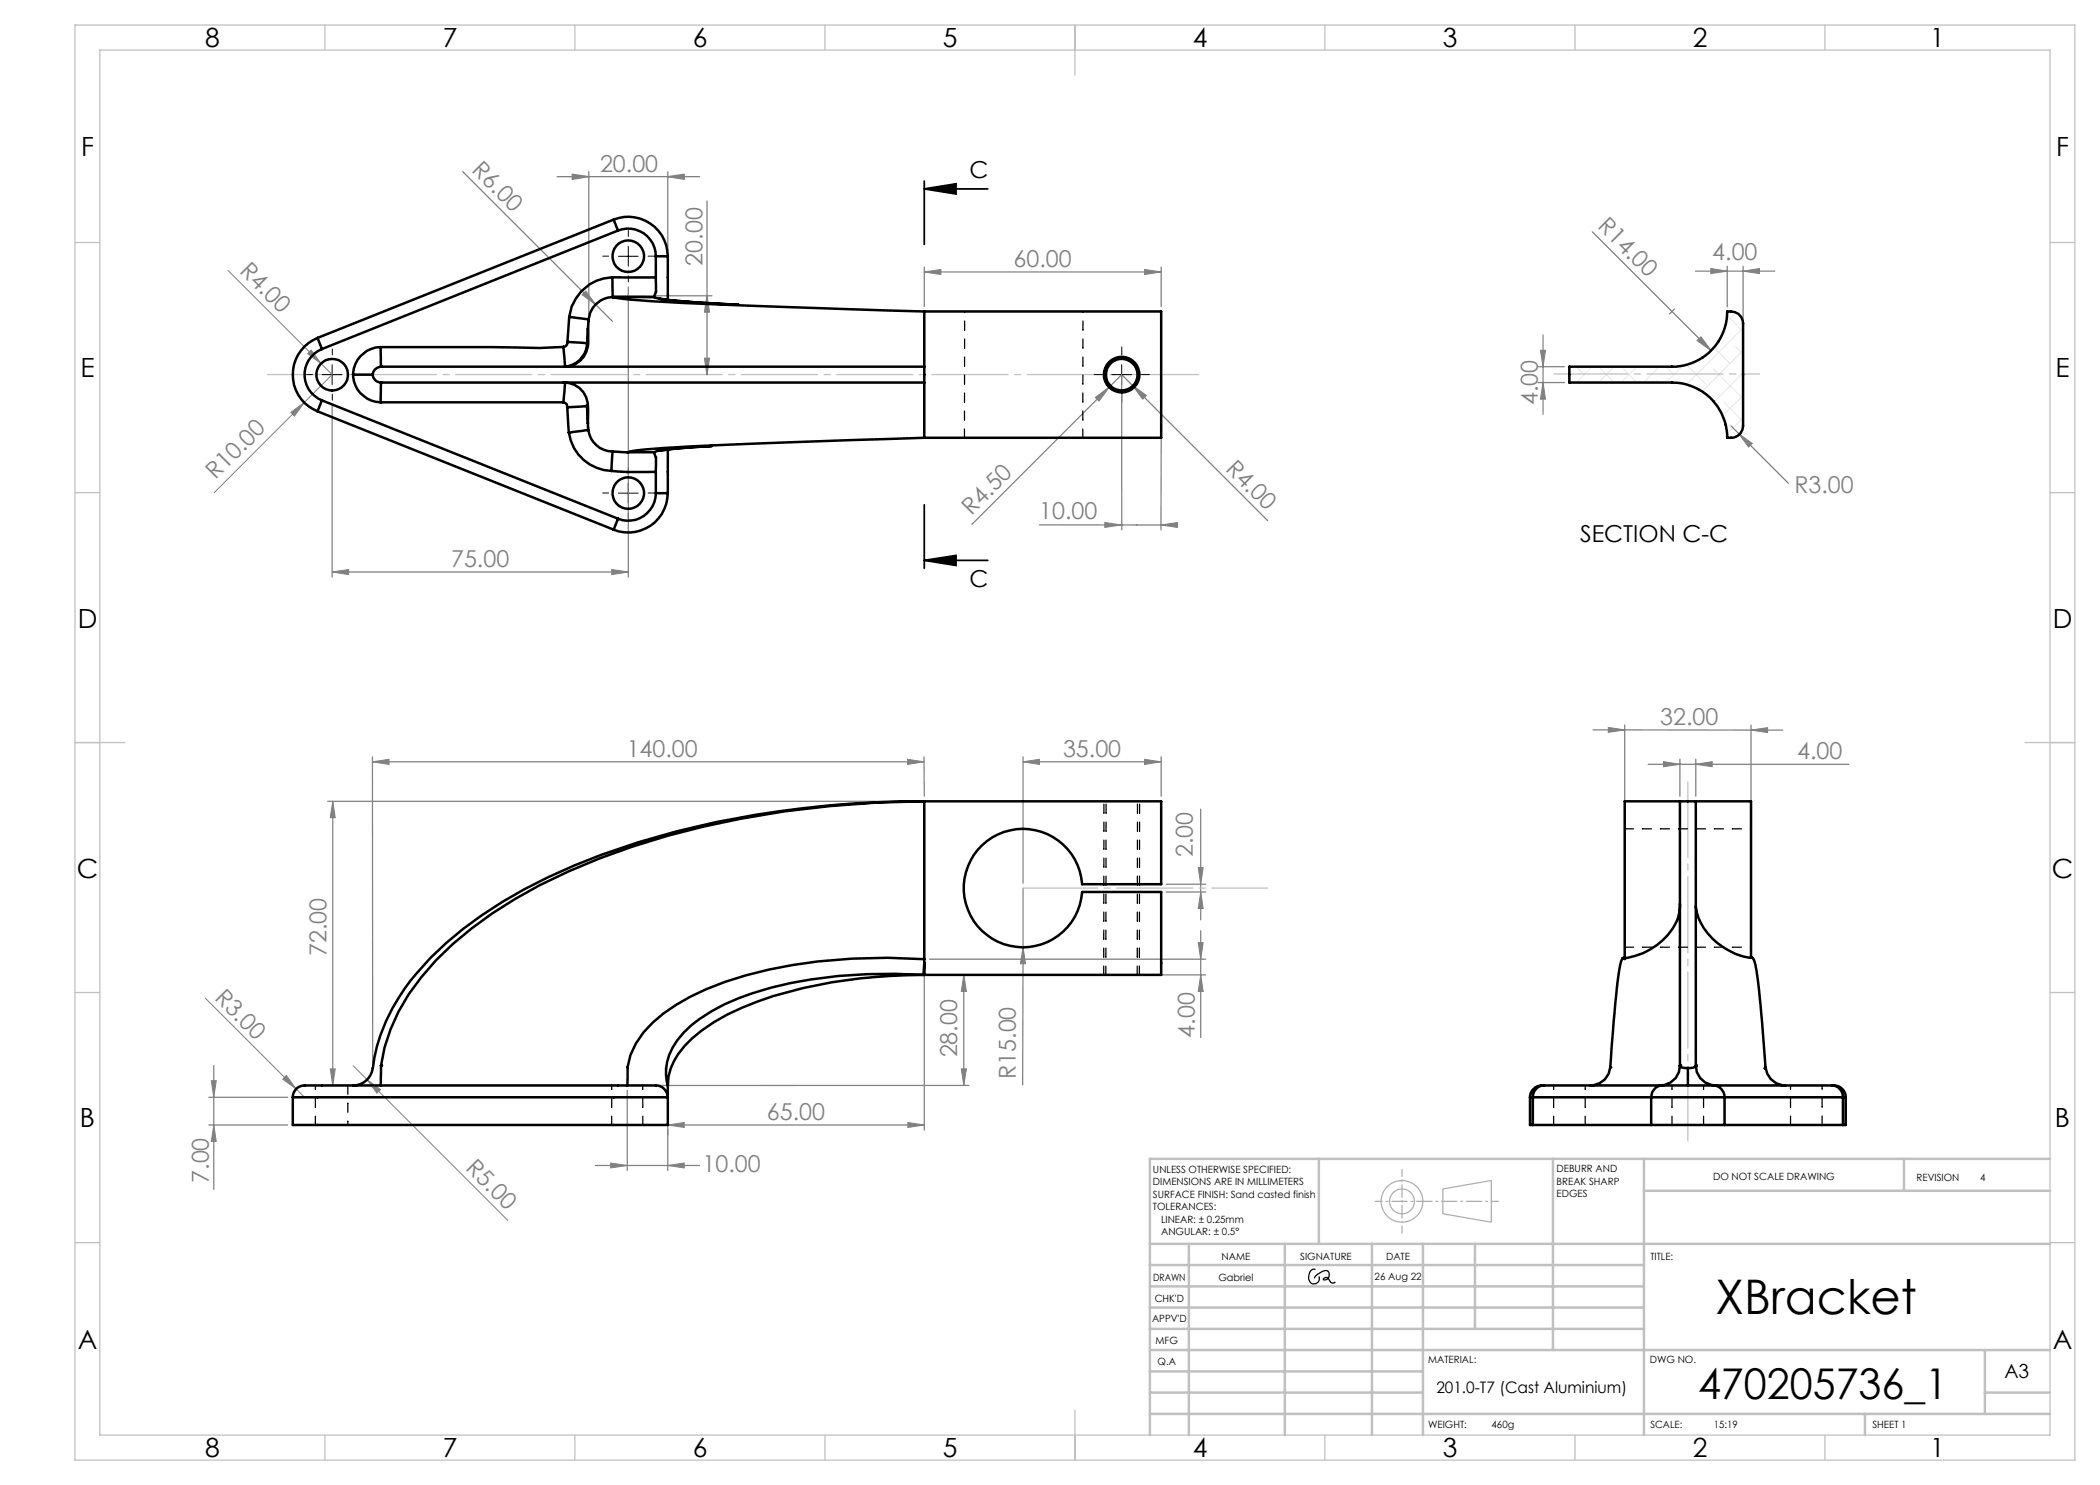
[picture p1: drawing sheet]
<svg xmlns="http://www.w3.org/2000/svg" width="420mm" height="297mm" viewBox="0 0 420 297" stroke-linecap="round" stroke-linejoin="round" font-family="sans-serif">
<!-- layer: Layer 1 -->
<path d="M53.5 74.9h186.6" fill="none" stroke="#c0c0c0" stroke-width=".25" stroke-dasharray="15.2 1.3 1.3 1.3" stroke-dashoffset=".5"/>
<path d="M219.1 79.5l2.7-2-2 2.7zM224.3 74.9l-29.9 30" fill="none" stroke="#808080" stroke-width=".25"/>
<path d="M219.1 79.5l2.7-2-2 2.7z" fill="#808080"/>
<path d="M224.3 74.9l29.2 29.2M226.6 77.1l2.6 2-.7 .7z" fill="none" stroke="#808080" stroke-width=".25"/>
<path d="M226.6 77.1l2.6 2-.7 .7z" fill="#808080"/>
<path d="M337.6 228.2v-71.8" fill="none" stroke="#c0c0c0" stroke-width=".25" stroke-dasharray="15.2 1.3 1.3 1.3" stroke-dashoffset=".5"/>
<path d="M184.9 37.8l6.3-1v2zM184.9 37.8h12.7M184.9 36.2v12.7M184.9 112.1l6.3-1v2zM184.9 101v12.7M184.9 112.1h12.7" fill="none" stroke="#000" stroke-width=".35"/>
<g fill="none" stroke="#808080" stroke-width=".25">
<path d="M92.5 34.3l30 30M111.4 35.3h28.5M114.4 34.8l3.4 .5-3.4 .6zM117.8 34.3v34.9M133.6 35.3l3.2-.5v1.1zM133.6 34.3v15.9M116.5 58.9l.7-.7 1.9 2.7zM122.6 59.2h19.8M125.7 57.4v58M141.4 59.2l.5 3.2h-1zM141.4 40.2v34.7M184.9 53.4v7.9"/>
<path d="M184.9 54.4h47.3M232.2 53.4v7.9M339.1 54.2h15.9M345.4 53.2v8.2M348.6 53.2v11.5M140.9 71.6h1l-.5 3.3zM307.6 73.3h5.3M307.6 76.5h5.3M308.6 67v15.9M66.4 81.1v34.3M66.4 114.4h59.3M74.5 152.4h110.3"/>
<path d="M74.5 151.4v61.2M184.8 151.4l.1 7.8M204.6 151.4v25.2M204.6 152.4h27.6M232.2 151.4v7.8M318.6 146h38M324.9 145v15.3M329.6 152.9h40.2M336 151.8v7.4M339.2 151.8v7.4M350.2 145v15.3M65.6 160.3h118.3"/>
<path d="M66.6 160.3v56.8M233.2 178.4h7.9M233.2 176.8h7.9M240.1 161.8v22.2M184.9 193.6v32.4M185.9 191.8h55.2M185.9 195h55.2M192.8 195v22.1M240.1 186.2v21.3M41.8 219.5h15.7M42.8 213.1v24.8M125.4 218.1v16"/>
<path d="M133.6 218.6v15.5M193.8 217.1h-69.2M41.8 225h15.7M119.1 233.1h20.8M133.6 225h51.3"/>
</g>
<path d="M122.5 59.5a4.7 4.7 0 0 0-4.7 4.8" fill="none" stroke="#c0c0c0" stroke-width=".2"/>
<g fill="none" stroke="#808080" stroke-width=".2">
<path d="M45.6 54.1l20.8 20.8-23.6 23.6M184.9 54.4l3.3-.5v1zM228.9 53.9l3.3 .5-3.3 .5zM342.2 53.7l3.2 .5-3.2 .5zM61.5 70.7l.7-.7 2 2.7zM308.1 70.1h1l-.5 3.2zM308.6 76.5l.5 3.3h-1zM58.2 82.5l2.7-2-2 2.7zM66.4 114.4l3.3-.5v1zM122.3 113.9l3.4 .5-3.4 .5zM74.5 152.4l3.3-.5v1zM181.5 151.9l3.3 .5-3.3 .5z"/>
<path d="M204.6 152.4l3.3-.5v1zM228.9 151.9l3.3 .5-3.3 .5zM321.7 145.5l3.2 .5-3.2 .5zM332.7 152.3l3.3 .6-3.3 .4zM339.2 152.9l3.2-.6v1zM350.2 146l3.3-.5v1zM66.6 160.3l.4 3.2h-.9zM239.6 173.5h1l-.5 3.3zM240.1 178.4l.5 3.3h-1zM41 199.6l18.2 18.2M192.8 195l.5 3.3h-1zM239.6 188.5h1l-.5 3.3z"/>
<path d="M240.1 195l.5 3.3h-1zM42.3 216.1h1l-.5 3.4zM57.3 215.1l1.9 2.7-2.6-2zM59.2 217.8l1.7 1.7M66.1 213.8h.9l-.4 3.3zM192.3 213.8h1l-.5 3.3zM42.8 225l.5 3.3h-1zM122.1 232.6l3.3 .5-3.3 .5zM133.6 225l3.2-.5v1zM133.6 233.1l3.2-.5v1zM181.6 224.5l3.3 .5-3.3 .5z"/>
</g>
<g fill="none" stroke="#000" stroke-width=".2" stroke-dasharray="15.2 1.3 1.3 1.3">
<path d="M121.7 51.2h-1.2M125.7 47.3v-1.2M125.7 55.2v1.2M129.6 51.2h1.2M62.5 74.9h-1.2M66.5 71v-1.2M66.5 78.9v1.1M70.4 74.9h1.2M220.4 74.9h-1.6M224.4 71v-1.6M224.4 78.9v1.5M228.3 74.9h1.6"/>
<path d="M121.7 98.6h-1.2M125.7 94.7v-1.2M129.6 98.6h1.2M125.7 102.5v1.2"/>
</g>
<path d="M123.7 51.3h3.9M125.7 49.3v3.9M64.5 74.9h3.9M66.4 73v3.9M222.4 74.9h3.9M224.3 73v3.9M123.7 98.6h3.9M125.7 96.7v3.9" fill="none" stroke="#000" stroke-width=".2"/>
<g fill="none" stroke="#c0c0c0" stroke-width=".25">
<path d="M15 5h400v287h-400zM20 10h390v277h-390zM65 5v5M115 5v5M165 5v5M215 5v10M265 5v5M315 5v5M365 5v5M15 48.5h5M410 48.5h5M15 98.5h5"/>
<path d="M410 98.5h5M15 148.5h10M405 148.5h10M15 198.5h5M410 198.5h5M15 248.5h5M410 248.5h5M65 287v5M115 287v5M165 287v5M215 282v10M265 287v5"/>
<path d="M315 287v5M365 287v5"/>
</g>
<g fill="none" stroke="#c0c0c0" stroke-width=".5">
<path d="M263.8 231.8v17M310.6 231.8v38.2M328.8 231.8v55.2M328.8 238.2h81.2M380.8 231.8v6.4M410 231.8h-180v55.2M230 248.8h180M230 257.3h98.8M230 253h98.8M237.8 248.8v38.2M257 248.8v38.2M274.4 248.8v38.2"/>
<path d="M284.6 248.8v38.2M295 248.8v17M230 265.8h98.8M230 261.5h98.8M230 278.5h54.6M230 274.3h54.6M230 270h180M397 278.5h13M397 270v12.8M230 282.8h180M373 282.8v4.2"/>
</g>
<path d="M184.9 37.8l6.3-1v2zM184.9 112.1l6.3-1v2z" fill="#000"/>
<g fill="#808080">
<path d="M116.5 58.9l.7-.7 1.9 2.7z"/>
<path d="M114.4 34.8l3.4 .5-3.4 .6zM133.6 35.3l3.2-.5v1.1z"/>
<path d="M141.4 59.2l.5 3.2h-1zM140.9 71.6h1l-.5 3.3z"/>
<path d="M57.3 215.1l-.7 .7 2.6 2zM62.2 70l-.7 .7 2.7 2z"/>
</g>
<path d="M339.5 68.1l.7-.7 2 2.7z" fill="none" stroke="#808080" stroke-width=".25"/>
<g fill="#808080">
<path d="M339.5 68.1l.7-.7 2 2.7z"/>
<path d="M74.5 152.4l3.3-.5v1z"/>
<path d="M181.5 151.9l3.3 .5-3.3 .5z"/>
<path d="M133.6 225l3.2-.5v1z"/>
<path d="M181.6 224.5l3.3 .5-3.3 .5z"/>
<path d="M204.6 152.4l3.3-.5v1z"/>
<path d="M228.9 151.9l3.3 .5-3.3 .5z"/>
<path d="M228.9 53.9l3.3 .5-3.3 .5z"/>
<path d="M184.9 54.4l3.3-.5v1z"/>
<path d="M122.3 113.9l3.4 .5-3.4 .5z"/>
<path d="M66.4 114.4l3.3-.5v1z"/>
<path d="M133.6 233.1l3.2-.5v1z"/>
<path d="M122.1 232.6l3.3 .5-3.3 .5z"/>
</g>
<path d="M348.6 54.2l3.3-.5v1z" fill="none" stroke="#808080" stroke-width=".2"/>
<g fill="#808080">
<path d="M348.6 54.2l3.3-.5v1z"/>
<path d="M342.2 53.7l3.2 .5-3.2 .5z"/>
<path d="M339.2 152.9l3.2-.6v1zM332.7 152.3l3.3 .6-3.3 .4z"/>
</g>
<path d="M204.6 189.4l.5 3.3-1 .1z" fill="none" stroke="#808080" stroke-width=".2"/>
<path d="M204.6 177.6l-.1 39.4" fill="none" stroke="#808080" stroke-width=".25"/>
<g fill="#808080">
<path d="M204.6 189.4l.5 3.3-1 .1z"/>
<path d="M58.2 82.5l2.7-2-2 2.7z"/>
<path d="M350.2 146l3.3-.5v1z"/>
<path d="M321.7 145.5l3.2 .5-3.2 .5z"/>
<path d="M66.1 213.8h.9l-.4 3.3z"/>
<path d="M66.6 160.3l.4 3.2h-.9z"/>
<path d="M42.8 225l.5 3.3h-1z"/>
<path d="M42.3 216.1h1l-.5 3.4z"/>
<path d="M239.6 188.5h1l-.5 3.3zM240.1 195l.5 3.3h-1z"/>
<path d="M192.3 213.8h1l-.5 3.3zM192.8 195l.5 3.3h-1z"/>
<path d="M239.6 173.5h1l-.5 3.3zM240.1 178.4l.5 3.3h-1z"/>
<path d="M308.1 70.1h1l-.5 3.2zM308.6 76.5l.5 3.3h-1z"/>
</g>
<path d="M70.6 213.1l2.8 2.8M73.4 215.9l2.7 2-.7 .7zM73.4 215.9l28.2 28.2" fill="none" stroke="#808080" stroke-width=".2"/>
<path d="M73.4 215.9l2.7 2-.7 .7z" fill="#808080"/>
<path d="M184.9 195h.1M133.6 217.1h.1M262.9 255.6a3.2 3.2 0 0 1 2.5-1.5 .98 .98 0 0 1 .4 1.2 .98 .98 0 0 1-1.2 .6 .63 .63 0 0 1 .7-.4 .63 .63 0 0 1 .6 .5 .69 .69 0 0 0 1.1 .4M263 253.9a1.39 1.39 0 0 0-1.3 1.7 1.07 1.07 0 0 0 1.2 1.2 1.07 1.07 0 0 0 .9-1.4" fill="none" stroke="#000" stroke-width=".25"/>
<g fill="none" stroke="#000" stroke-width=".2">
<path d="M315.2 73.3l1.6 1.6M318.4 73.3l-3.2 3.2M319.7 73.3l3.2 3.2M322.9 73.3l-3.2 3.2M324.7 73.8l2.7 2.7M327.4 73.3l-3.2 3.2M331.4 76.1l.5 .4M331.9 73.3l-3.2 3.2M333.2 73.3l1.6 1.6M336.7 73.1l-3.5 3.4M337.3 72.9l4.2 4.3M342.7 73.8l5.6 5.6"/>
<path d="M342.7 69.4l3.3 3.3M345.3 63l3.3 3.3M347.1 69.3l1.5 1.5M347.2 62.5l-2.1 2.2M348.6 65.6l-11.4 11.4M348.6 70.1l-8.3 8.3M348.6 74.6l-5.8 5.8M348.6 79.1l-4.1 4.1M344.9 80.5l3.7 3.8M347.1 87.3h.1M348.6 83.6l-3.2 3.2"/>
</g>
<g fill="none" stroke="#adafb2" stroke-width=".25">
<path d="M280.4 233.9v1.4M288.6 237.8l9.7-1.7v8.3l-9.7-1.6zM275 240.3h1.5M280.4 245.2v1.4M298.3 240.3h1.4"/>
<circle cx="280.4" cy="240.3" r="4.2"/>
<circle cx="280.4" cy="240.3" r="2.48"/>
</g>
<path d="M277.2 240.3h.8" fill="none" stroke="#adafb2" stroke-width=".25" stroke-dasharray=".4 .8"/>
<path d="M278.4 240.3h19.5" fill="none" stroke="#adafb2" stroke-width=".25" stroke-dasharray="3.1 .8 .4 .8"/>
<path d="M280.4 244.6v-.7" fill="none" stroke="#adafb2" stroke-width=".25" stroke-dasharray=".3 .6"/>
<path d="M280.4 243.6v-7.9" fill="none" stroke="#adafb2" stroke-width=".25" stroke-dasharray="2.6 .6 .3 .6"/>
<path d="M310.8 74.8h41.1" fill="none" stroke="#c0c0c0" stroke-width=".25" stroke-dasharray="15.2 1.3 1.3 1.3" stroke-dashoffset=".5"/>
<path d="M347.7 86.7l2.7 2-.7 .7z" fill="none" stroke="#808080" stroke-width=".2"/>
<path d="M347.7 86.7l2.7 2-.7 .7z" fill="#808080"/>
<path d="M318.5 46.4l23.7 23.7M224.3 74.9l.1 31.1M232.3 75.9l-.1 30.1M335 61.7l-1.2 1.2M346.2 85.2l11.5 11.5M207.9 105h25.2" fill="none" stroke="#808080" stroke-width=".25"/>
<path d="M221 104.5l3.3 .5-3.3 .5zM232.2 105l3.3-.5v1z" fill="none" stroke="#808080" stroke-width=".2"/>
<path d="M232.2 105l3.3-.5v1zM221 104.5l3.3 .5-3.3 .5z" fill="#808080"/>
<g fill="none" stroke="#000" stroke-width=".25" stroke-dasharray="1.8 1.8 0 0">
<path d="M192.9 87.6v-25.3M216.6 87.6v-25.3M324.9 165.8h25.3M220.7 195l.1-34.7M221.2 195v-34.7M227.4 195l.1-34.7M227.9 195v-34.7M324.9 189.4h25.3M69.6 217.1v7.9M63.1 225v-7.9M122.3 225v-8M128.6 225l-.1-8"/>
<path d="M310.7 225v-7.9M317 225v-7.9M334.4 225v-8M340.7 225v-7.9M358.1 225v-7.9M364.4 225v-7.9"/>
</g>
<path d="M204.8 177.6h48.7" fill="none" stroke="#c0c0c0" stroke-width=".25" stroke-dasharray="15.2 1.3 1.3 1.3" stroke-dashoffset=".5"/>
<!-- layer: Layer 2 -->
<g fill="none" stroke="#000" stroke-width=".5">
<path d="M122.4 55.5a9 9 0 0 0-8.6 7.9M122.4 55.5l.2 3.9M122.4 55.5h8.8M122.6 59.4l.4 .1a200.9 200.9 0 0 0 20.4 1.4l41.5 1.4M122.6 59.4a5 5 0 0 0-4.9 4.5M122.6 59.4h.1M122.6 59.4h8.3M122.7 43.9a7.9 7.9 0 0 1 10.9 7.4M122.7 43.9l.9 2.2M122.7 43.9l-59.2 23.7M123.6 46.1a5.5 5.5 0 0 1 7.6 5.2M123.6 46.1l-59.2 23.7"/>
<path d="M130.9 59.4l.2 .1a81.5 81.5 0 0 0 12.8 1.3l3.8 .2M131.2 55.5a6.8 6.8 0 0 1-.3 3.7v.2M131.2 51.3h2.4M131.2 51.3v4.2M131.9 59.7l3.5 .5 12.3 .8M133.6 51.3v8.7M63.5 67.6l.9 2.2M63.5 67.6a7.9 7.9 0 0 0-4.9 7.3 7.9 7.9 0 0 0 4.9 7.4M64.4 69.8a5.5 5.5 0 0 0-3.5 5.1 5.5 5.5 0 0 0 3.5 5.2M70.6 74.9h3.9M70.6 74.9a5.5 5.5 0 0 0 5.5 5.6M74.5 74.9a1.69 1.69 0 0 0 1.7 1.6"/>
<path d="M76.1 69.4l.1 3.9M76.1 69.4a5.6 5.6 0 0 0-5.5 5.5M76.2 73.3h108.7M76.2 76.5h108.7M76.2 76.5h.1M76.2 73.3a1.69 1.69 0 0 0-1.7 1.6M76.2 73.3h.1M76.2 76.5l-.1 4M112.7 76.5a4.8 4.8 0 0 1 4.9 5.3v2.9M112.7 69.4l-4.8 .2-9.5-.2h-22.3M113 76.5l-.3 4M113.5 68.4a.9 .9 0 0 1-.8 1"/>
<path d="M113.5 68.4l3.9 .2M113.8 63.4l3.9 .5M113.8 63.4l-.3 5M117.4 68.6a4.9 4.9 0 0 1-4.4 4.7l-.3-3.9M117.6 65.8v.6a8.4 8.4 0 0 1-.8 4.9 4.7 4.7 0 0 1-3.8 2M117.6 65.8l-.2 2.8M117.7 63.9l-.1 1.9M184.9 62.3v25.3M184.9 62.3h47.3v25.3h-47.3M313.9 73.3h20.5a11 11 0 0 0 11-11 2.53 2.53 0 0 1 3.2 2.4v20.5a2.55 2.55 0 0 1-3.2 2.4 11 11 0 0 0-11-11.1h-20.5zM63.5 82.3l59.2 23.6M64.4 80.1l-.9 2.2"/>
<path d="M64.4 80.1l59.2 23.6M76.1 80.5h36.6M112.7 80.5a.86 .86 0 0 1 .8 1M113.5 81.5l.3 5M113.8 86.5a8.9 8.9 0 0 0 8.5 7.7M117.4 81v.2M117.4 81.2l-3.9 .3M117.4 81.2l.2 3.5M117.6 84.7l.1 1.3M117.7 86a5 5 0 0 0 4.8 4.3M117.7 86l-3.9 .5M122.3 94.2l3.1 .2h5.8"/>
<path d="M122.5 90.3l3 .1M122.5 90.3l-.2 3.9M125.5 90.4h.1M125.5 90.4h5.4M130.9 90.4l-.1 .2a3.5 3.5 0 0 1 .4 2.5v1.3M131.2 98.6a5.5 5.5 0 0 1-7.6 5.1M131.2 98.6h2.4M131.2 94.4v4.2M133.6 89.9v8.7M133.6 98.6a7.9 7.9 0 0 1-10.9 7.3M142.3 89.2a76 76 0 0 0-11.2 1.1l-.2 .1M142.4 89.2l-6.8 .5-3.7 .5"/>
<path d="M184.9 87.6l-31.1 1a322.9 322.9 0 0 0-27.7 1.7l-.6 .1M123.6 103.7l-.9 2.2M184.9 160.3a196.9 196.9 0 0 0-57.2 8.1 111.3 111.3 0 0 0-35.1 17.4 52.5 52.5 0 0 0-14.1 15.8 32.6 32.6 0 0 0-3.9 12M184.9 160.3a184.7 184.7 0 0 0-64.9 11.4 95.6 95.6 0 0 0-29.5 17.2 47.1 47.1 0 0 0-12.4 17l-1.2 3.6-.7 3.6M184.9 160.3h47.3v16.5h-15.8a11.9 11.9 0 0 0-18-9.3 11.9 11.9 0 0 0 0 20.3 11.9 11.9 0 0 0 18-9.4h15.8v16.6h-47.3M184.9 160.3v32.3M336 160.3v52.8M339.2 160.3v52.8M184.6 195a93.1 93.1 0 0 0-34.2 3.7 33.6 33.6 0 0 0-13.6 7.7 10.9 10.9 0 0 0-3.4 10.2l.2 .5M184.6 195h.3M184.9 195a101 101 0 0 0-33.4 5.3 36 36 0 0 0-14.6 8.9 12.2 12.2 0 0 0-3.3 7.9M184.9 192.6l-.3 2.4"/>
<path d="M184.9 191.8a103.4 103.4 0 0 0-39.8 4.6 41.9 41.9 0 0 0-14.6 8.1 15.3 15.3 0 0 0-5 8.9M184.9 192.6v2.4M324.9 191.8l-.2-.3a2.98 2.98 0 0 0-.8 2.3l-.9 7.1-.9 12.5M336 180.8a9.6 9.6 0 0 1-.7 3.5 13.5 13.5 0 0 1-10.9 7.4M339.2 181.3v.3a11.3 11.3 0 0 0 5.9 8.1l1.9 1a9.3 9.3 0 0 0 3.5 .9M350.2 191.6v-31.3h-25.3v31.3M350.5 191.6a3.8 3.8 0 0 1 .8 2.3l.8 7.1 1 12.4M58.6 219.5a2.5 2.5 0 0 1 3.1-2.4h67.7a5.8 5.8 0 0 1 3.1 .4 2.6 2.6 0 0 1 1.1 2M58.6 219.5h75M58.6 219.5v5.5h75v-5.5M74.5 213.6a3.9 3.9 0 0 1-3.9 3.5M76.2 213.1l-.1 4"/>
<path d="M76.2 213.1h.1M125.5 213.5l-.1 3.6M125.5 213.4v.1M133.6 217.1v2.4M306 219.5v5.5h.6M306 219.5h.6M306.6 219.5h23.6M306.6 219.5v5.5M308.8 217.1a2.41 2.41 0 0 0-2.8 2.4M308.8 217.1a2.29 2.29 0 0 0-2.2 2.4M308.8 217.1h23.7M322.1 213.5h.1"/>
<path d="M322.1 213.4v.1M322.1 213.5a4 4 0 0 1-4 3.6M330.2 219.5h14.7M330.2 219.5v5.5M332 217.1h.2zM332.5 217.1a2.35 2.35 0 0 0-2.3 2.4M332.5 217.1h10.2M336 213.1a4 4 0 0 1-4 4M336 213.1h.1M336 213.1a1.54 1.54 0 0 0 1.6 .5M337.6 213.6v3.5M339.2 213.1a4 4 0 0 0 3.9 4"/>
<path d="M339.2 213.1a1.54 1.54 0 0 1-1.6 .5M339.2 213.1h.1M342.7 217.1a2.29 2.29 0 0 1 2.2 2.4M342.7 217.1h23.7M343.1 217.1h.1M344.9 219.5h23.7M344.9 219.5v5.5M353 213.7h.1M353.1 213.5l-.1 .2M353.1 213.5a4 4 0 0 0 3.9 3.6M353.1 213.4v.1M366.4 217.1a2.41 2.41 0 0 1 2.7 2.4"/>
<path d="M366.4 217.1a2.29 2.29 0 0 1 2.2 2.4M368.6 219.5h.5M368.6 219.5v5.5M369.1 219.5v5.5h-.5M306.6 225h23.6M330.2 225h14.7M344.9 225h23.7"/>
<circle cx="125.6" cy="51.2" r="3.2"/>
<circle cx="66.4" cy="74.9" r="3.2"/>
<circle cx="224.3" cy="74.9" r="3.6"/>
<circle cx="224.3" cy="74.9" r="3.2"/>
<circle cx="125.6" cy="98.6" r="3.2"/>
</g>
<text font-size="9.5" x="343.1" y="262.7">XBracket</text>
<text font-size="8.5" x="339.6" y="279.7">470205736_1</text>
<g font-size="5.3">
<text x="41" y="9.5">8</text>
<text x="88.5" y="9.5">7</text>
<text x="138.5" y="9.5">6</text>
<text x="188.5" y="9.5">5</text>
<text x="238.5" y="9.5">4</text>
<text x="288.5" y="9.5">3</text>
<text x="338.5" y="9.5">2</text>
<text x="386" y="9.5">1</text>
<text x="16.2" y="31.2">F</text>
<text x="411.2" y="31.2">F</text>
<text x="16.1" y="75.5">E</text>
<text x="411.1" y="75.5">E</text>
<text x="15.5" y="125.5">D</text>
<text x="410.5" y="125.5">D</text>
<text x="15.4" y="175.5">C</text>
<text x="410.4" y="175.5">C</text>
<text x="16" y="225.5">B</text>
<text x="411" y="225.5">B</text>
<text x="15.5" y="269.7">A</text>
<text x="410.5" y="269.7">A</text>
<text x="41" y="291.5">8</text>
<text x="88.5" y="291.5">7</text>
<text x="138.5" y="291.5">6</text>
<text x="188.5" y="291.5">5</text>
<text x="238.5" y="291.5">4</text>
<text x="288.5" y="291.5">3</text>
<text x="338.5" y="291.5">2</text>
<text x="386" y="291.5">1</text>
</g>
<g font-size="4.7" fill="#808080">
<text x="94.2" y="34.2" transform="rotate(45 94.2 34.2)">R6.00</text>
<text x="120" y="34.3">20.00</text>
<text x="319.3" y="45.5" transform="rotate(45 319.3 45.5)">R14.00</text>
<text x="140.5" y="53.1" transform="rotate(-90 140.5 53.1)">20.00</text>
<text x="202.7" y="53.4">60.00</text>
<text x="342.5" y="52.1">4.00</text>
<text x="47.8" y="54.4" transform="rotate(45 47.8 54.4)">R4.00</text>
<text x="307.6" y="81" transform="rotate(-90 307.6 81)">4.00</text>
<text x="245" y="93.9" transform="rotate(45 245 93.9)">R4.00</text>
<text x="43.1" y="96.1" transform="rotate(-45 43.1 96.1)">R10.00</text>
<text x="358.9" y="98.5">R3.00</text>
<text x="194.3" y="103.2" transform="rotate(-45 194.3 103.2)">R4.50</text>
<text x="207.9" y="103.8">10.00</text>
<text x="90.2" y="113.4">75.00</text>
<text x="332.1" y="145">32.00</text>
<text x="125.3" y="151.3">140.00</text>
<text x="212.6" y="151.3">35.00</text>
<text x="359.4" y="151.8">4.00</text>
<text x="238.5" y="171.4" transform="rotate(-90 238.5 171.4)">2.00</text>
<text x="65.3" y="191.2" transform="rotate(-90 65.3 191.2)">72.00</text>
<text x="42.8" y="199.8" transform="rotate(45 42.8 199.8)">R3.00</text>
<text x="238.9" y="207.5" transform="rotate(-90 238.9 207.5)">4.00</text>
<text x="191.4" y="211.5" transform="rotate(-90 191.4 211.5)">28.00</text>
<text x="203.1" y="215.8" transform="rotate(-90 203.1 215.8)">R15.00</text>
<text x="153.4" y="224">65.00</text>
<text x="93" y="233.8" transform="rotate(45 93 233.8)">R5.00</text>
<text x="41.8" y="236.6" transform="rotate(-90 41.8 236.6)">7.00</text>
<text x="140.5" y="234.5">10.00</text>
</g>
<g font-size="4.7">
<text x="193.9" y="35.7">C</text>
<text x="316" y="108.3">SECTION C-C</text>
<text x="193.9" y="117.4">C</text>
</g>
<text font-size="3.9" x="400.9" y="275.5">A3</text>
<text font-size="3.2" x="287.3" y="278.7">201.0-T7 (Cast Aluminium)</text>
<g font-size="2">
<text x="230.6" y="234.6">UNLESS OTHERWISE SPECIFIED:</text>
<text x="230.6" y="237.1">DIMENSIONS ARE IN MILLIMETERS</text>
<text x="230.6" y="239.6">SURFACE FINISH: Sand casted finish</text>
<text x="311.3" y="234.5">DEBURR AND</text>
<text x="311.3" y="237">BREAK SHARP</text>
<text x="311.3" y="239.5">EDGES</text>
<text x="342.6" y="236">DO NOT SCALE DRAWING</text>
<text x="383.3" y="236.2">REVISION</text>
<text x="396" y="236.2">4</text>
<text x="230.6" y="242.1">TOLERANCES:</text>
<text x="232.2" y="244.6">LINEAR: ± 0.25mm</text>
<text x="232.2" y="247.1">ANGULAR: ± 0.5°</text>
<text x="244.3" y="252">NAME</text>
<text x="260" y="251.9">SIGNATURE</text>
<text x="277.2" y="251.9">DATE</text>
<text x="330.1" y="251.9">TITLE:</text>
<text x="230.6" y="256.1">DRAWN</text>
<text x="243.7" y="256.1">Gabriel</text>
<text x="274.9" y="255.9">26 Aug 22</text>
<text x="230.9" y="260.3">CHK'D</text>
<text x="230.4" y="264.4">APPV'D</text>
<text x="231.1" y="268.8">MFG</text>
<text x="231.5" y="273">Q.A</text>
<text x="285.6" y="272.5">MATERIAL:</text>
<text x="330" y="272.5">DWG NO.</text>
<text x="285.6" y="285.5">WEIGHT:</text>
<text x="298.3" y="285.5">460g</text>
<text x="330.1" y="285.6">SCALE:</text>
<text x="342.8" y="285.6">15:19</text>
<text x="374.5" y="285.6">SHEET 1</text>
</g>
</svg>
